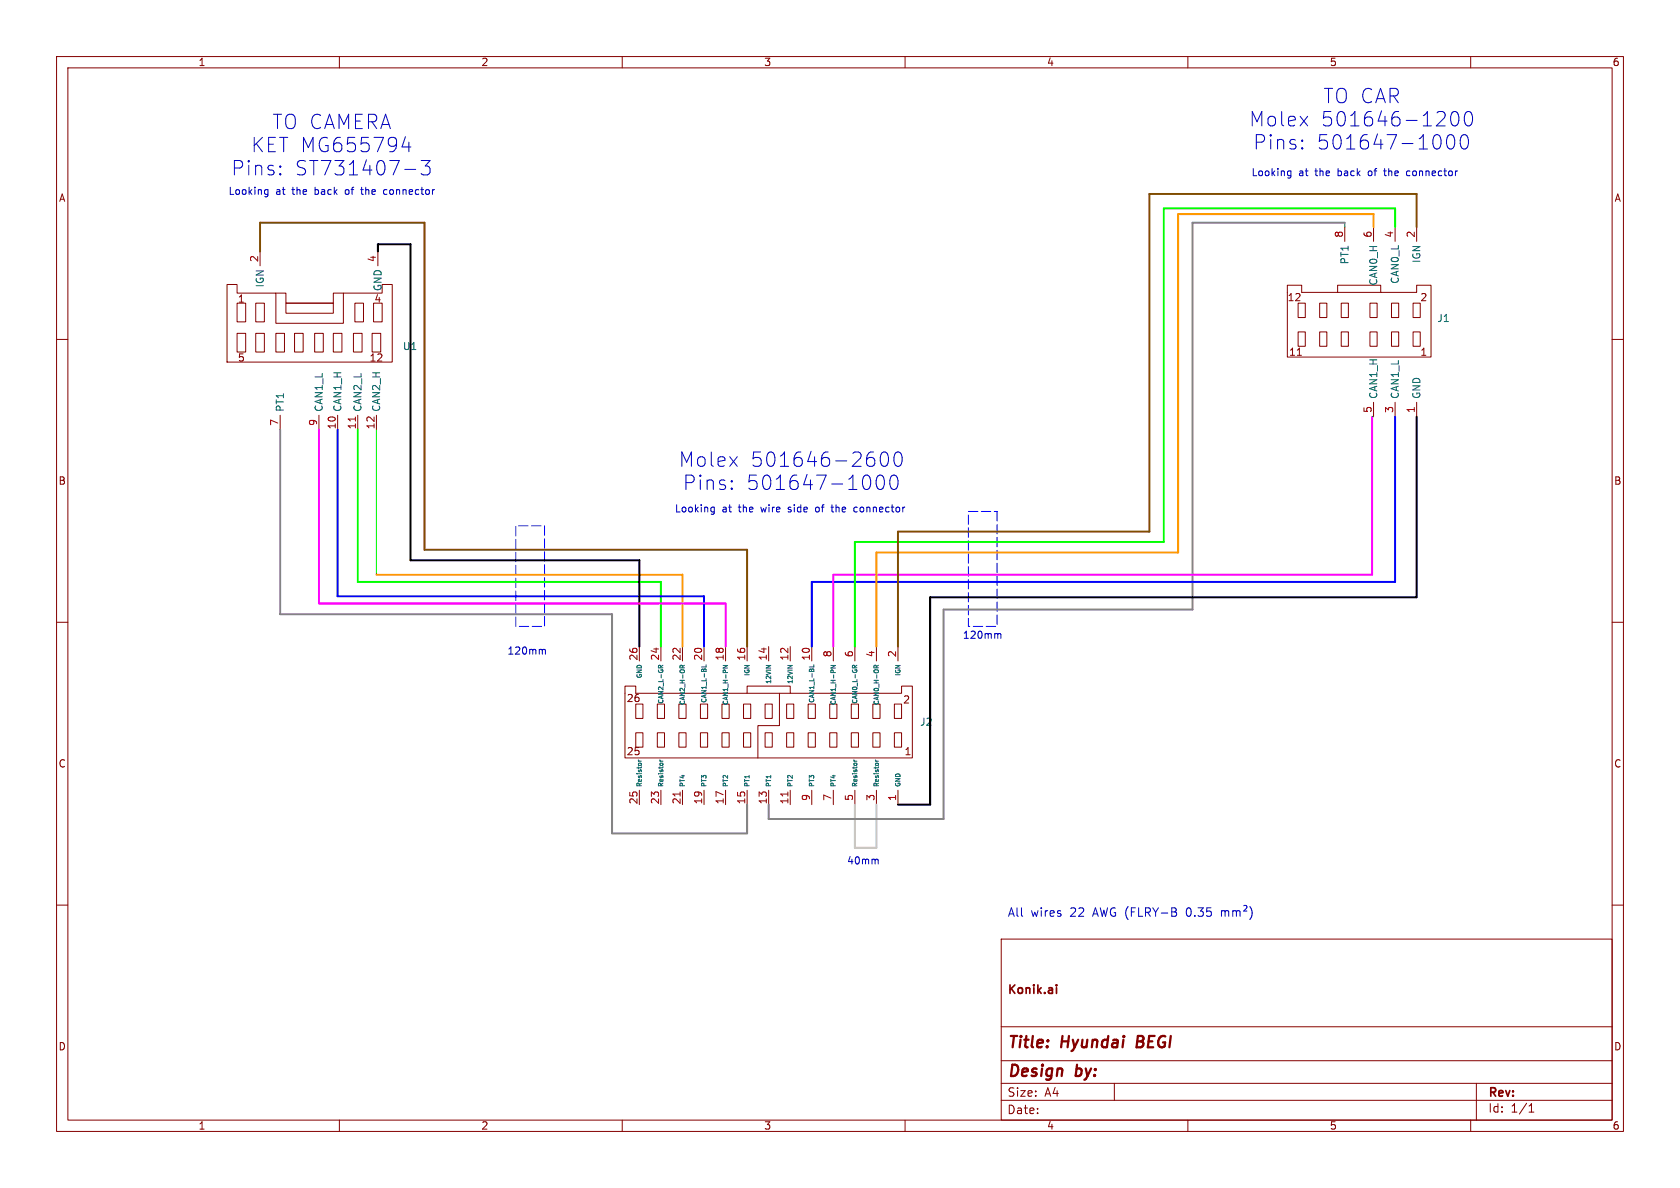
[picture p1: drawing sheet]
<svg xmlns="http://www.w3.org/2000/svg" width="297mm" height="210mm" viewBox="0 0 297 210" stroke-linecap="round" stroke-linejoin="round" font-family="sans-serif">
<g fill="none" stroke="#840000" stroke-width=".18">
<path d="M10 10h277v190h-277zM12 12h273v186h-273zM60 10v2M110 10v2M160 10v2M210 10v2M260 10v2M40.1 50.3h1.8v1.5h6.9v5.4h11.9v-5.4h6.9v-1.5h1.7v13.7h-29.2zM41.9 53.6h1.5v3.3h-1.5zM41.9 58.9h1.5v3.3h-1.5zM45.2 53.6h1.5v3.3h-1.5zM45.2 58.9h1.5v3.3h-1.5z"/>
<path d="M46 44.5v2.5M48.8 58.9h1.5v3.3h-1.5zM48.8 51.8h1.7v1.8h8.4v-1.8h1.8M50.5 53.6h8.4v1.8h-8.4zM52.1 58.9h1.5v3.3h-1.5zM55.6 58.9h1.5v3.3h-1.5zM58.9 58.9h1.6v3.3h-1.6zM62.5 58.9h1.5v3.3h-1.5zM62.7 53.6h1.6v3.3h-1.6zM65.8 58.9h1.5v3.3h-1.5zM66 53.6h1.6v3.3h-1.6zM66.8 44.5v2.5"/>
<path d="M227.6 50.4h2.5v1.3h6.4v-1.3h7.6v1.3h6.3v-1.3h2.6v12.7h-25.4zM229.3 51.9h.4l.1 .4-.8 .9h.8M229.5 53.6h1.3v2.5h-1.3zM229.5 58.7h1.3v2.5h-1.3zM233.3 53.6h1.3v2.5h-1.3zM233.3 58.7h1.3v2.5h-1.3zM236.5 51.7h7.6M237.1 53.6h1.3v2.5h-1.3zM237.1 58.7h1.3v2.5h-1.3zM237.7 40.1v2.6M242.2 53.6h1.3v2.5h-1.3zM242.2 58.7h1.3v2.5h-1.3z"/>
<path d="M242.8 40.1v2.6M246 53.6h1.3v2.5h-1.3zM246 58.7h1.3v2.5h-1.3zM246.6 40.1v2.6M249.8 53.6h1.3v2.5h-1.3zM249.8 58.7h1.3v2.5h-1.3zM250.4 40.1v2.6M10 60h2M49.5 73.4v2.5M56.4 73.4v2.5M59.7 73.4v2.5M63.2 73.4v2.5"/>
<path d="M66.5 73.4v2.5M229.3 62.8h.8M242.8 71.1v2.6M246.6 71.1v2.6M250.4 71.1v2.6M285 60h2M10 110h2M113 114.3v2.5M116.8 114.3v2.5M120.6 114.3v2.5M124.5 114.3v2.5M128.3 114.3v2.5"/>
<path d="M132.1 114.3v2.5M135.9 114.3v2.5M139.7 114.3v2.5M143.5 114.3v2.5M147.3 114.3v2.5M151.1 114.3v2.5M154.9 114.3v2.5M158.7 114.3v2.5M285 110h2M110.5 121.3h1.9v1.3h19.7v-1.3h7.6v1.3h19.7v-1.3h1.9v12.7h-50.8zM112.4 124.5h1.3v2.5h-1.3zM112.4 129.5h1.3v2.6h-1.3z"/>
<path d="M113 139.7v2.5M116.2 124.5h1.3v2.5h-1.3zM116.2 129.5h1.3v2.6h-1.3zM116.8 139.7v2.5M120 124.5h1.3v2.5h-1.3zM120 129.5h1.3v2.6h-1.3zM120.6 139.7v2.5M123.8 124.5h1.3v2.5h-1.3zM123.8 129.5h1.3v2.6h-1.3zM124.5 139.7v2.5M127.6 124.5h1.3v2.5h-1.3zM127.6 129.5h1.3v2.6h-1.3z"/>
<path d="M128.3 139.7v2.5M131.4 124.5h1.3v2.5h-1.3zM131.4 129.5h1.3v2.6h-1.3zM132.1 122.6h7.6M132.1 139.7v2.5M135.3 124.5h1.2v2.5h-1.2zM135.3 129.5h1.2v2.6h-1.2zM135.9 139.7v2.5M137.8 122.6v5.7h-3.8v5.7M139.1 124.5h1.2v2.5h-1.2zM139.1 129.5h1.2v2.6h-1.2zM139.7 139.7v2.5"/>
<path d="M142.9 124.5h1.2v2.5h-1.2zM142.9 129.5h1.2v2.6h-1.2zM143.5 139.7v2.5M146.7 124.5h1.3v2.5h-1.3zM146.7 129.5h1.3v2.6h-1.3zM147.3 139.7v2.5M150.5 124.5h1.3v2.5h-1.3zM150.5 129.5h1.3v2.6h-1.3zM151.1 139.7v2.5M154.3 124.5h1.3v2.5h-1.3zM154.3 129.5h1.3v2.6h-1.3zM154.9 139.7v2.5"/>
<path d="M158.1 124.5h1.3v2.5h-1.3zM158.1 129.5h1.3v2.6h-1.3zM158.7 139.7v2.5M10 160h2M177 166h108v32h-108zM285 160h2M60 198v2M110 198v2M160 198v2M177 194.5h108M177 191.5h108M177 187.5h108"/>
<path d="M177 181.5h108M197 191.5v3M210 198v2M260 198v2M261 191.5v6.5M270.3 196.6h.9M270.3 195.5l.4-.4v1.5"/>
</g>
<path d="M201.2 183.1l-.3 2h.8" fill="none" stroke="#840000" stroke-width=".4"/>
<path d="M186.8 174.1v.1M186.8 174.6v1" fill="none" stroke="#840000" stroke-width=".3"/>
<path d="M62.8 73.7v.7M120.2 140v.7M139.3 140v.7" fill="none" stroke="#a90000" stroke-width=".18"/>
<g fill="none" stroke="#006464" stroke-width=".18">
<path d="M116.4 118.1v-.3l.2-.2 .2 .1v.4M117.2 117.6l-.4 .3M120.2 118.1v-.3l.2-.2 .2 .1v.4M121 117.6l-.4 .3M124.8 117.5v.4h-.8M127.8 117.6h.8l-.8 .5h.8M135.5 117.6h.8l-.8 .5M139.3 117.6h.8l-.8 .5M143.9 117.5v.4h-.8M146.9 117.6h.8l-.8 .5h.8M150.7 118.1v-.3l.1-.2 .3 .1v.4M151.5 117.6l-.4 .3"/>
<path d="M154.5 118.1v-.3l.2-.2 .2 .1v.4M155.3 117.6l-.4 .3M112.9 134.6h.5M112.9 134.3l.1 .3M116.7 134.6h.5M116.7 134.3l.1 .3M151 134.6h.5M151 134.3l.1 .3M154.8 134.6h.5M154.8 134.3l.1 .3"/>
</g>
<path d="M96.3 93v17.7h-5.1v-17.7h5.1M176.3 90.4v20.3h-5.1v-20.3h5.1" fill="none" stroke="#00f" stroke-width=".18" stroke-dasharray="1.7 .6"/>
<path d="M66.8 44.5v-1.3h5.8v55.8h40.4v15.3M250.4 73.7v31.9h-86v36.6h-5.7" fill="none" stroke="#000" stroke-width=".35"/>
<path d="M237.7 39.4h-26.9v68.4h-44v37h-30.9v-2.6M49.5 75.9v32.7h58.7v38.7h23.9v-5.1" fill="none" stroke="#848484" stroke-width=".35"/>
<path d="M46 44.5v-5.1h29v57.8h57.1v17.1M250.4 40.1v-5.8h-47.2v59.7h-44.5v20.3" fill="none" stroke="#804d00" stroke-width=".35"/>
<path d="M237.7 39.4v.7M66.5 75.9v25.7M242.6 73.7h.2" fill="none" stroke="#009600" stroke-width=".18"/>
<path d="M151.1 142.2v7.7h3.8v-7.7" fill="none" stroke="#c2c2c2" stroke-width=".35"/>
<path d="M56.4 75.9v30.8h71.9v7.6M242.6 73.7v27.9h-95.3v12.7" fill="none" stroke="#f0f" stroke-width=".35"/>
<path d="M59.7 75.9v29.5h64.8v8.9M246.6 73.7v29.2h-103.1v11.4" fill="none" stroke="#00f" stroke-width=".35"/>
<path d="M246.6 40.1v-3.3h-40.9v59h-54.6v18.5M63.2 75.9v27h53.6v11.4" fill="none" stroke="#0f0" stroke-width=".35"/>
<path d="M242.8 40.1v-2.3h-34.5v59.9h-53.4v16.6M66.5 101.6h54.1v12.7" fill="none" stroke="#f90" stroke-width=".35"/>
<g fill="none" stroke="#0000c2" stroke-width=".18">
<path d="M255.4 20l.1 .2-.1 .6M256.7 20a.61 .61 0 0 1 .6-.3 .61 .61 0 0 1 .5 .5 1.49 1.49 0 0 1-.5 2.1 .65 .65 0 0 1-.7-.5 2.17 2.17 0 0 1 .1-1.8zM259.1 20a.61 .61 0 0 1 .6-.3 .61 .61 0 0 1 .5 .5 1.49 1.49 0 0 1-.5 2.1 .65 .65 0 0 1-.7-.5 2.17 2.17 0 0 1 .1-1.8zM47 33.5l.4 .1M47.4 33.5v1l-.2 .2-.3 .1M47.4 34.3l-.4 .1M49.5 30.7l.2 .1-.2 .1M49.5 29.3l.2 .2-.2 .1M63.8 33.5h.4M63.9 33.1l.1 1.2M68.3 33.5l-.4 .1-.1 .2 .1 .4 .4 .2M71.6 29.9h1.9"/>
<path d="M71.7 24.2l-.6 1.8h1.5M72.3 25.1v1.7M74.5 28.4h1.5l-.8 .9a.69 .69 0 0 1 .8 .5v.6l-.2 .4-.3 .1h-.7l-.3-.2M227.9 30.2l.3 .1M228.2 30.2v1l-.1 .2-.3 .1M228.2 31l-.3 .1M230.2 26.1l.1 .1-.1 .1M230.2 24.8l.1 .1-.1 .1M244.6 30.2h.5M244.8 29.8v1.2M249.1 30.2l-.3 .1-.1 .2v.4l.4 .2M253.9 22.3h1.6"/>
<path d="M254.6 24.3l.2 .5-.2 1.1M256 24a.61 .61 0 0 1 .6-.2 .61 .61 0 0 1 .5 .5 1.49 1.49 0 0 1-.5 2 .65 .65 0 0 1-.7-.4 2.17 2.17 0 0 1 .1-1.9zM258.4 24a.61 .61 0 0 1 .6-.2 .61 .61 0 0 1 .5 .5 1.49 1.49 0 0 1-.5 2 .65 .65 0 0 1-.7-.4 2.17 2.17 0 0 1 .1-1.9zM125.9 89.7h.4M126.3 89.7v1l-.1 .2h-.3M126.3 90.4l-.4 .1M129.4 86.3l.1 .1-.1 .1M129.4 85l.1 .1-.1 .1M144.3 89.7l-.1 .2 .1 .5M146.9 89.7h.5M147.1 89.2v1.1l.3 .2M151.6 89.7h-.4l-.3 .2 .2 .5h.5"/>
<path d="M153.8 84.5l.1 .5-.1 1M154.5 81.1l.1 .2-.1 .9M155.3 84.1a.6 .6 0 0 1 .9 .4 1.49 1.49 0 0 1-.5 2 .65 .65 0 0 1-.7-.5 1.98 1.98 0 0 1 .3-1.9zM156 80a.6 .6 0 0 1 .9 .4 1.49 1.49 0 0 1-.4 2 .65 .65 0 0 1-.8-.4 1.98 1.98 0 0 1 .3-2zM157.7 84.1a.6 .6 0 0 1 .9 .4 1.49 1.49 0 0 1-.4 2 .65 .65 0 0 1-.8-.5 1.98 1.98 0 0 1 .3-1.9zM158.3 80.1a.61 .61 0 0 1 .6-.2 .61 .61 0 0 1 .5 .5 1.49 1.49 0 0 1-.5 2 .65 .65 0 0 1-.7-.4 2.17 2.17 0 0 1 .1-1.9zM95.9 114.9h.5v.7M176.5 112.1h.4v.7M154.9 151.9l.4 .2v.6M207.9 161.3v.5M215.9 161v1M215.9 161.1l.5-.1 .2 .2"/>
<path d="M216.6 161.2l.2-.2 .4 .1v.9M216.6 161.2v.8M217.9 161.1l.5-.1 .2 .2M217.9 161v1M218.6 161.2l.2-.2 .4 .1v.9M218.6 161.2v.8M219.9 160.1h.3a.3 .3 0 0 1 .2 .5l-.5 .5h.5M220.9 160.3a1.72 1.72 0 0 1 0 2.3"/>
</g>
<g font-size="3.5" fill="#0000c2">
<text x="48.1" y="23.1">TO CAMERA</text>
<text x="220.8" y="22.6">Molex</text>
<text x="233.4" y="22.6">501646-1200</text>
<text x="233.9" y="18.5">TO CAR</text>
<text x="44.4" y="27.2">KET MG655794</text>
<text x="221.5" y="26.7">Pins:</text>
<text x="232.7" y="26.7">501647-1000</text>
<text x="40.9" y="31.2">Pins:</text>
<text x="52.1" y="31.2">ST731407-3</text>
<text x="120" y="82.8">Molex</text>
<text x="132.6" y="82.8">501646-2600</text>
<text x="120.7" y="86.9">Pins:</text>
<text x="131.9" y="86.9">501647-1000</text>
</g>
<g font-size="2.8" fill="#840000">
<text x="178" y="185.8">Title:</text>
<text x="187.7" y="185.8">Hyundai</text>
<text x="201.8" y="185.8">BEGI</text>
<text x="178" y="190.9">Design</text>
<text x="190.2" y="190.9">by:</text>
</g>
<g font-size="2.1" fill="#0000c2">
<text x="178.1" y="162.3">All</text>
<text x="182.2" y="162.3">wires</text>
<text x="189.2" y="162.3">22</text>
<text x="193.4" y="162.3">AWG (FLRY-B</text>
<text x="210.1" y="162.3">0.35</text>
</g>
<g font-size="2.1" fill="#840000">
<text x="178" y="176.1">Konik.ai</text>
<text x="178" y="197.2">Date:</text>
<text x="178" y="194.1">Size:</text>
<text x="184.7" y="194.1">A4</text>
<text x="263" y="194.3">Rev:</text>
<text x="263" y="196.9">Id:</text>
<text x="267.1" y="196.9">1/1</text>
</g>
<g font-size="1.8" fill="#840000">
<text x="35" y="11.9">1</text>
<text x="85" y="11.9">2</text>
<text x="135" y="11.9">3</text>
<text x="185" y="11.9">4</text>
<text x="235" y="11.9">5</text>
<text x="285" y="11.9">6</text>
<text x="10.3" y="35.9">A</text>
<text x="285.3" y="35.9">A</text>
<text x="42" y="53.7">1</text>
<text x="66.1" y="53.7">4</text>
<text x="227" y="53.4">12</text>
<text x="251" y="53.4">2</text>
<text x="42" y="64.1">5</text>
<text x="65.2" y="64.1">12</text>
<text x="227.8" y="63.1">11</text>
<text x="251" y="63.1">1</text>
<text x="10.3" y="85.9">B</text>
<text x="285.3" y="85.9">B</text>
<text x="110.7" y="124.3">26</text>
<text x="159.6" y="124.6">2</text>
<text x="10.3" y="135.9">C</text>
<text x="110.7" y="133.7">25</text>
<text x="159.8" y="133.7">1</text>
<text x="285.3" y="135.9">C</text>
<text x="10.3" y="185.9">D</text>
<text x="285.3" y="185.9">D</text>
<text x="35" y="199.9">1</text>
<text x="85" y="199.9">2</text>
<text x="135" y="199.9">3</text>
<text x="185" y="199.9">4</text>
<text x="235" y="199.9">5</text>
<text x="285" y="199.9">6</text>
</g>
<g font-size="1.8" fill="#0000c2">
<text x="40.3" y="34.6">Looking</text>
<text x="48.7" y="34.6">at</text>
<text x="51.8" y="34.6">the</text>
<text x="55.9" y="34.6">back</text>
<text x="61.5" y="34.6">of</text>
<text x="64.5" y="34.6">the</text>
<text x="68.7" y="34.6">connector</text>
<text x="221.2" y="31.3">Looking</text>
<text x="229.6" y="31.3">at</text>
<text x="232.6" y="31.3">the</text>
<text x="236.8" y="31.3">back</text>
<text x="242.3" y="31.3">of</text>
<text x="245.4" y="31.3">the</text>
<text x="249.5" y="31.3">connector</text>
<text x="119.2" y="90.8">Looking</text>
<text x="127.6" y="90.8">at</text>
<text x="130.7" y="90.8">the</text>
<text x="134.8" y="90.8">wire</text>
<text x="139.8" y="90.8">side</text>
<text x="144.8" y="90.8">of</text>
<text x="147.9" y="90.8">the</text>
<text x="152" y="90.8">connector</text>
<text x="170.1" y="113.1">120mm</text>
<text x="89.6" y="115.9">120mm</text>
<text x="149.6" y="153">40mm</text>
</g>
<g font-size="1.8" fill="#a90000">
<text x="45.7" y="46.4" transform="rotate(-90 45.7 46.4)">2</text>
<text x="66.5" y="46.4" transform="rotate(-90 66.5 46.4)">4</text>
<text x="237.5" y="42.1" transform="rotate(-90 237.5 42.1)">8</text>
<text x="242.6" y="42.1" transform="rotate(-90 242.6 42.1)">6</text>
<text x="246.4" y="42.1" transform="rotate(-90 246.4 42.1)">4</text>
<text x="250.2" y="42.1" transform="rotate(-90 250.2 42.1)">2</text>
<text x="49.3" y="75.4" transform="rotate(-90 49.3 75.4)">7</text>
<text x="56.1" y="75.4" transform="rotate(-90 56.1 75.4)">9</text>
<text x="59.4" y="76" transform="rotate(-90 59.4 76)">10</text>
<text x="63" y="76" transform="rotate(-90 63 76)">11</text>
<text x="66.3" y="76" transform="rotate(-90 66.3 76)">12</text>
<text x="242.6" y="73.1" transform="rotate(-90 242.6 73.1)">5</text>
<text x="246.4" y="73.1" transform="rotate(-90 246.4 73.1)">3</text>
<text x="250.2" y="73.1" transform="rotate(-90 250.2 73.1)">1</text>
<text x="112.8" y="116.9" transform="rotate(-90 112.8 116.9)">26</text>
<text x="116.6" y="116.9" transform="rotate(-90 116.6 116.9)">24</text>
<text x="120.4" y="116.9" transform="rotate(-90 120.4 116.9)">22</text>
<text x="124.2" y="116.9" transform="rotate(-90 124.2 116.9)">20</text>
<text x="128" y="116.9" transform="rotate(-90 128 116.9)">18</text>
<text x="131.8" y="116.9" transform="rotate(-90 131.8 116.9)">16</text>
<text x="135.6" y="116.9" transform="rotate(-90 135.6 116.9)">14</text>
<text x="139.4" y="116.9" transform="rotate(-90 139.4 116.9)">12</text>
<text x="143.3" y="116.9" transform="rotate(-90 143.3 116.9)">10</text>
<text x="147.1" y="116.3" transform="rotate(-90 147.1 116.3)">8</text>
<text x="150.9" y="116.3" transform="rotate(-90 150.9 116.3)">6</text>
<text x="154.7" y="116.3" transform="rotate(-90 154.7 116.3)">4</text>
<text x="158.5" y="116.3" transform="rotate(-90 158.5 116.3)">2</text>
<text x="112.8" y="142.3" transform="rotate(-90 112.8 142.3)">25</text>
<text x="116.6" y="142.3" transform="rotate(-90 116.6 142.3)">23</text>
<text x="120.4" y="142.3" transform="rotate(-90 120.4 142.3)">21</text>
<text x="124.2" y="142.3" transform="rotate(-90 124.2 142.3)">19</text>
<text x="128" y="142.3" transform="rotate(-90 128 142.3)">17</text>
<text x="131.8" y="142.3" transform="rotate(-90 131.8 142.3)">15</text>
<text x="135.6" y="142.3" transform="rotate(-90 135.6 142.3)">13</text>
<text x="139.4" y="142.3" transform="rotate(-90 139.4 142.3)">11</text>
<text x="143.3" y="141.7" transform="rotate(-90 143.3 141.7)">9</text>
<text x="147.1" y="141.7" transform="rotate(-90 147.1 141.7)">7</text>
<text x="150.9" y="141.7" transform="rotate(-90 150.9 141.7)">5</text>
<text x="154.7" y="141.7" transform="rotate(-90 154.7 141.7)">3</text>
<text x="158.5" y="141.7" transform="rotate(-90 158.5 141.7)">1</text>
</g>
<g font-size="1.8" fill="#006464">
<text x="238.6" y="46.8" transform="rotate(-90 238.6 46.8)">PT1</text>
<text x="251.3" y="46.6" transform="rotate(-90 251.3 46.6)">IGN</text>
<text x="46.8" y="50.9" transform="rotate(-90 46.8 50.9)">IGN</text>
<text x="67.7" y="51.6" transform="rotate(-90 67.7 51.6)">GND</text>
<text x="243.7" y="50.6" transform="rotate(-90 243.7 50.6)">CAN0_H</text>
<text x="247.5" y="50.3" transform="rotate(-90 247.5 50.3)">CAN0_L</text>
<text x="254" y="57.1">J1</text>
<text x="71.1" y="62.1">U1</text>
<text x="243.7" y="70.6" transform="rotate(-90 243.7 70.6)">CAN1_H</text>
<text x="247.5" y="70.6" transform="rotate(-90 247.5 70.6)">CAN1_L</text>
<text x="251.3" y="70.6" transform="rotate(-90 251.3 70.6)">GND</text>
<text x="50.4" y="72.9" transform="rotate(-90 50.4 72.9)">PT1</text>
<text x="57.3" y="72.9" transform="rotate(-90 57.3 72.9)">CAN1_L</text>
<text x="60.6" y="72.9" transform="rotate(-90 60.6 72.9)">CAN1_H</text>
<text x="64.1" y="72.9" transform="rotate(-90 64.1 72.9)">CAN2_L</text>
<text x="67.4" y="72.9" transform="rotate(-90 67.4 72.9)">CAN2_H</text>
<text x="162.6" y="128.5">J2</text>
</g>
<g font-size="1.1" fill="#006464">
<text x="132.7" y="119.7" transform="rotate(-90 132.7 119.7)">IGN</text>
<text x="159.4" y="119.7" transform="rotate(-90 159.4 119.7)">IGN</text>
<text x="113.7" y="120.1" transform="rotate(-90 113.7 120.1)">GND</text>
<text x="117.5" y="124.6" transform="rotate(-90 117.5 124.6)">CAN2_L-GR</text>
<text x="121.3" y="124.8" transform="rotate(-90 121.3 124.8)">CAN2_H-OR</text>
<text x="125.1" y="124.4" transform="rotate(-90 125.1 124.4)">CAN1_L-BL</text>
<text x="128.9" y="124.8" transform="rotate(-90 128.9 124.8)">CAN1_H-PN</text>
<text x="136.5" y="121.1" transform="rotate(-90 136.5 121.1)">12VIN</text>
<text x="140.3" y="121.1" transform="rotate(-90 140.3 121.1)">12VIN</text>
<text x="144.1" y="124.4" transform="rotate(-90 144.1 124.4)">CAN1_L-BL</text>
<text x="147.9" y="124.8" transform="rotate(-90 147.9 124.8)">CAN1_H-PN</text>
<text x="151.8" y="124.6" transform="rotate(-90 151.8 124.6)">CAN0_L-GR</text>
<text x="155.6" y="124.8" transform="rotate(-90 155.6 124.8)">CAN0_H-OR</text>
<text x="113.7" y="139.2" transform="rotate(-90 113.7 139.2)">Resistor</text>
<text x="117.5" y="139.2" transform="rotate(-90 117.5 139.2)">Resistor</text>
<text x="121.3" y="139.2" transform="rotate(-90 121.3 139.2)">PT4</text>
<text x="125.1" y="139.2" transform="rotate(-90 125.1 139.2)">PT3</text>
<text x="128.9" y="139.2" transform="rotate(-90 128.9 139.2)">PT2</text>
<text x="132.7" y="139.2" transform="rotate(-90 132.7 139.2)">PT1</text>
<text x="136.5" y="139.2" transform="rotate(-90 136.5 139.2)">PT1</text>
<text x="140.3" y="139.2" transform="rotate(-90 140.3 139.2)">PT2</text>
<text x="144.1" y="139.2" transform="rotate(-90 144.1 139.2)">PT3</text>
<text x="147.9" y="139.2" transform="rotate(-90 147.9 139.2)">PT4</text>
<text x="151.8" y="139.2" transform="rotate(-90 151.8 139.2)">Resistor</text>
<text x="155.6" y="139.2" transform="rotate(-90 155.6 139.2)">Resistor</text>
<text x="159.4" y="139.2" transform="rotate(-90 159.4 139.2)">GND</text>
</g>
</svg>
